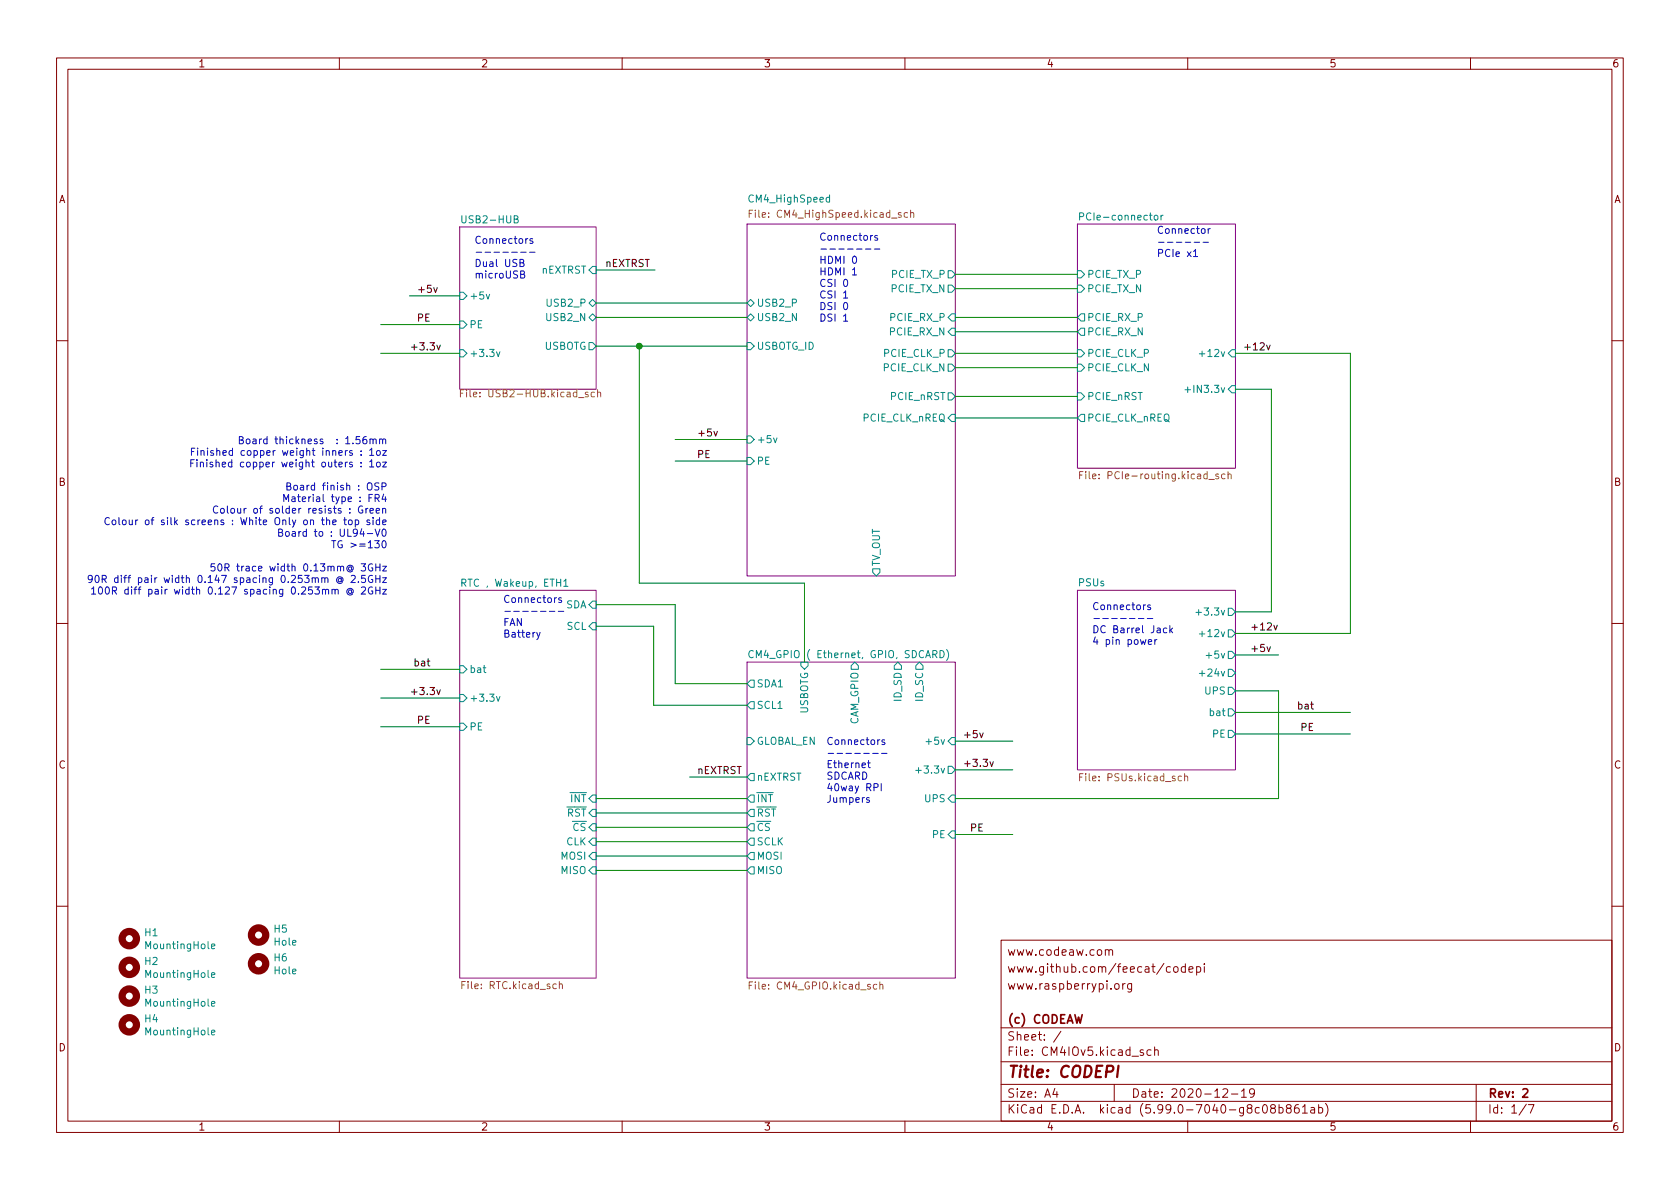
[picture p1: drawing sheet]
<svg xmlns="http://www.w3.org/2000/svg" width="297mm" height="210mm" viewBox="0 0 297 210" stroke-linecap="round" stroke-linejoin="round" font-family="sans-serif">
<g fill="none" stroke="#840000" stroke-width=".18">
<path d="M10 10.2h277v190.1h-277zM12 12.2h273v186.1h-273zM60 10.2v2M110 10.2v2M160 10.2v2M210 10.2v2M260 10.2v2M10 60.2h2M285 60.2h2M10 110.2h2M285 110.2h2M10 160.2h2"/>
<path d="M177 166.3h108v32h-108zM195.4 168.1l.2-.2 .4 .1 .1 .9M195.4 167.9v1M196.1 168.1l.2-.2 .3 .1 .1 .9M197.2 174l.4-.1 .3 .3v.4l-.3 .3h-.4l-.1-.3v-.4zM198.5 173.9v1M198.9 173.9l-.3 .1-.1 .2M200.1 173.9v1.2l-.3 .3h-.4M200.1 174l-.5-.1-.2 .3v.4l.1 .3h.6M206.9 171l-.4-.1-.3 .3v.4l.2 .3h.5M207.6 171l.4-.1 .3 .3v.4l-.3 .3h-.4l-.1-.3v-.4zM209.6 171l-.5-.1-.2 .3v.4l.1 .3h.6"/>
<path d="M209.6 170.4v1.5M210.2 171.4l.7-.1v-.3l-.5-.1-.2 .2 .1 .8h.6M211.6 171l.4-.1 .3 .3v.4l-.2 .3h-.5M211.6 170.9v1.5M212.9 170.4v.2M212.9 170.9v1M285 160.2h2M60 198.3v2M110 198.3v2M160 198.3v2M177 194.8h108M177 191.8h108"/>
<path d="M177 187.8h108M177 181.8h108M186.5 192.5l-.4 1h1M186.9 193v1M187.6 182.4l-1.3 1.9M197 191.8v3M202.1 185.7l-.3-.1-.2 .2v.3l.5 .1v.4h-.5M203.5 185.7l-.4-.1-.3 .3v.4l.1 .3h.6M204.1 185.8l.3-.2 .3 .1 .1 .9M204.1 185.1v1.5M210 198.3v2M216.2 192.7l.6-.2 .2 .2 .1 .3-1 1h1"/>
<path d="M217.7 193.5h1.2M219.5 193l.4-.5v1.5M219.5 194h.9M221.8 193.2l-.3 .3h-.3l-.3-.3 .2-.6 .4-.1 .2 .2a.99 .99 0 0 1-.3 1.3h-.3M223.4 195.5l.2-.2a.81 .81 0 0 1 .6 .7 .81 .81 0 0 1-.3 .8h-.2a.81 .81 0 0 1-.3-1.3zM224.9 196l-.3-.3 .1-.2 .2-.2 .5 .1 .1 .2-.1 .2-.6 .2-.2 .3 .1 .4 .2 .1h.3l.3-.3-.1-.4-.2-.1M226.1 195.9l.5-.1 .3 .3v.4l-.2 .3h-.6M226.1 195.3v1.5M227.7 196l-.3-.3 .1-.2 .2-.2 .4 .1 .2 .2-.1 .2-.6 .2-.2 .3 .1 .4 .2 .1h.4l.2-.3-.1-.4-.2-.1M229.6 195.3a.59 .59 0 0 0-.7 .7v.5l.1 .3h.4l.2-.1 .1-.5-.1-.2-.5-.1-.2 .3M230.3 195.8l.4-.5v1.5M230.3 196.8h.8"/>
<path d="M231.8 195.9h.6v.9M232.4 196.2l-.5 .1a.29 .29 0 0 0-.2 .2 .29 .29 0 0 0 .2 .3h.5M233.1 195.9l.5-.1 .3 .3v.4l-.2 .3h-.6M233.1 195.3v1.5M234.4 195.1a1.72 1.72 0 0 1 0 2.3M260 198.3v2M261 191.8v6.5M269.9 195.3l-1.3 1.9M270.2 195.3h1l-.6 1.5"/>
</g>
<path d="M269.3 192.7l.5-.2 .3 .2v.3l-.9 1h.9" fill="none" stroke="#840000" stroke-width=".3"/>
<path d="M197.8 188.5l-.3 2" fill="none" stroke="#840000" stroke-width=".4"/>
<g fill="#fff" stroke="#fff" stroke-width=".18">
<path d="M81.3 104.4h24.1v68.6h-24.1z"/>
<path d="M132.1 117.1h36.8v55.9h-36.8z"/>
<path d="M190.5 104.4h27.9v31.7h-27.9z"/>
<path d="M81.3 40.1h24.1v28.7h-24.1z"/>
<path d="M132.1 39.6h36.8v62.2h-36.8z"/>
<path d="M190.5 39.6h27.9v43.2h-27.9z"/>
</g>
<path d="M132.1 39.6h36.8v62.2h-36.8zM190.5 39.6h27.9v43.2h-27.9zM81.3 40.1h24.1v28.7h-24.1zM81.3 104.4h24.1v68.6h-24.1zM132.1 117.1h36.8v55.9h-36.8zM190.5 104.4h27.9v31.7h-27.9z" fill="none" stroke="#840084" stroke-width=".18"/>
<g fill="none" stroke="#008484" stroke-width=".18">
<path d="M90.9 38.8l.6-.1 .1-.2-.1-.2-.6-.2v1.3h.5l.2-.1v-.3l-.3-.2M146.7 35l-.4-.1-.2 .2 .1 .6h.5M146.7 34.5v1.2M190.9 38.3l.6-.1 .1-.1-.1-.3-.6-.2v1.3M204.2 38.1h.3l.2 .2v.4l-.2 .2h-.3l-.1-.2zM205.3 38.1v.8M205.6 38.1l-.3 .2M81.3 51.7h.6l.6 .6-.6 .7h-.6zM81.3 56.8h.6l.6 .6-.6 .6h-.6zM86 52l.3 .9 .3-.9M104.1 56.1l.7-.6 .6 .6-.6 .7zM104.1 53.6l.7-.6 .6 .6-.6 .6z"/>
<path d="M104.8 47.1h.6v1.3h-.6l-.7-.7zM132.1 56.1l.6-.6 .6 .6-.6 .7zM132.1 53.6l.6-.6 .6 .6-.6 .6zM167.6 47.9h.7l.6 .6-.6 .6h-.7zM167.6 50.4h.7l.6 .6-.6 .7h-.7zM168.3 55.5h.6v1.3h-.6l-.7-.7zM168.3 58h.6v1.3h-.6l-.7-.6zM190.5 47.9h.6l.7 .6-.7 .6h-.6zM190.5 50.4h.6l.7 .6-.7 .7h-.6zM191.1 55.5h.7v1.3h-.7l-.6-.7zM191.1 58h.7v1.3h-.7l-.6-.6zM81.3 61.8h.6l.6 .7-.6 .6h-.6z"/>
<path d="M87.8 62.2l.3 .9 .3-.9M104.1 60.6h.7l.6 .6-.6 .6h-.7zM132.1 77.1h.6l.6 .6-.6 .7h-.6zM132.1 60.6h.6l.6 .6-.6 .6h-.6zM136.8 77.4l.3 .9 .3-.9M167.6 61.8h.7l.6 .7-.6 .6h-.7zM167.6 64.4h.7l.6 .6-.6 .7h-.7zM167.6 69.5h.7l.6 .6-.6 .6h-.7zM168.3 73.3h.6v1.2h-.6l-.7-.6zM190.5 61.8h.6l.7 .7-.7 .6h-.6zM190.5 64.4h.6l.7 .6-.7 .7h-.6zM190.5 69.5h.6l.7 .6-.7 .6h-.6z"/>
<path d="M191.1 73.3h.7v1.2h-.7l-.6-.6zM209.5 68.9h1M212.1 62.6h.9M217.8 61.8h.6v1.3h-.6l-.6-.6zM217.8 68.2h.6v1.3h-.6l-.6-.7zM132.1 80.9h.6l.6 .6-.6 .7h-.6zM81.3 117.7h.6l.6 .7-.6 .6h-.6zM81.7 103.1l.6-.1 .1-.2-.1-.3-.6-.1v1.3M99.7 102.8l.3-.4v1.3M99.7 103.7h.7M104.8 110.1h.6v1.3h-.6l-.7-.7zM104.8 106.3h.6v1.3h-.6l-.7-.7z"/>
<path d="M133.2 115.2a.6 .6 0 0 0-.8 .4 .6 .6 0 0 0 .5 .7l.3-.1M141.6 117.1h1.3v.6l-.7 .7-.6-.7zM151.1 117.1l.7 .6v.7h-1.3v-.7zM154.3 100.6h1.3v.6l-.7 .6-.6-.6zM158.7 117.1l.7 .6v.7h-1.3v-.7zM162.6 117.1l.6 .6v.7h-1.3v-.7zM166.2 115a.64 .64 0 0 1 .7 .7 .64 .64 0 0 1-.7 .6zM167.4 114.9a1.46 1.46 0 0 1 0 1.9M211.5 108.3h.9M212.1 112.1h.9M212.1 119.1h.9M217.2 115.2h.6l.6 .6-.6 .7h-.6z"/>
<path d="M217.2 111.4h.6l.6 .6-.6 .6h-.6zM217.2 118.4h.6l.6 .6-.6 .6h-.6zM217.2 107.6h.6l.6 .6-.6 .6h-.6zM81.3 122.8h.6l.6 .6-.6 .7h-.6zM81.3 127.9h.6l.6 .6-.6 .7h-.6zM87.8 123.2l.3 .8 .3-.8M132.1 130.4h.6l.6 .7-.6 .6h-.6zM132.7 136.8h.6v1.2h-.6l-.6-.6zM132.7 120.3h.6v1.2h-.6l-.6-.6zM132.7 124.1h.6v1.2h-.6l-.6-.6zM161.9 136.2h1M167.6 135.5h.7l.6 .6-.6 .7h-.7z"/>
<path d="M168.3 130.4h.6v1.3h-.6l-.7-.6zM217.2 121.5h.6l.6 .7-.6 .6h-.6zM217.2 125.3h.6l.6 .7-.6 .6h-.6zM217.2 129.2h.6l.6 .6-.6 .6h-.6zM104.8 143.1h.6v1.3h-.6l-.7-.6zM104.8 145.7h.6v1.2h-.6l-.7-.6zM104.8 148.2h.6v1.3h-.6l-.7-.7zM104.8 150.7h.6v1.3h-.6l-.7-.6zM104.8 153.3h.6v1.3h-.6l-.7-.7zM104.8 140.6h.6v1.3h-.6l-.7-.7zM132.7 140.6h.6v1.3h-.6l-.6-.7zM132.7 143.1h.6v1.3h-.6l-.6-.6z"/>
<path d="M132.7 145.7h.6v1.2h-.6l-.6-.6zM132.7 153.3h.6v1.3h-.6l-.6-.7zM132.7 148.2h.6v1.3h-.6l-.6-.7zM132.7 150.7h.6v1.3h-.6l-.6-.6zM168.3 140.6h.6v1.3h-.6l-.7-.7zM168.3 146.9h.6v1.3h-.6l-.7-.6zM37.4 167.3l.6-.1-.1-.2-.3-.1-.2 .2 .1 .6h.4M37.4 172.4l.6-.1-.1-.2-.3-.1-.2 .2 .1 .6h.4M37.4 177.5l.6-.1-.1-.3h-.3l-.2 .2 .1 .6h.4M37.4 182.6l.6-.1-.1-.3h-.3l-.2 .1 .1 .6h.4"/>
</g>
<g fill="none" stroke="#848400" stroke-width=".18">
<path d="M132.5 37.8h.4M133.1 37.2h-.6v1.2M160.5 37.6h-.4l-.2 .2 .1 .6h.5M161 37.7l.2-.1h.3l.1 .8M161 37.2v1.2M81.4 69.5h.4M82 68.9h-.6v1.3M105.1 69.4l-.3-.1-.3 .3 .1 .5h.5M105.7 69.5l.1-.2 .3 .1 .1 .8M105.7 68.9v1.3M190.9 84h.4M191.5 83.4h-.6v1.3"/>
<path d="M192 83.4v.1M215.4 83.9l-.3-.1-.1 .2v.2l.4 .1v.3h-.4M216.6 83.9l-.4-.1-.2 .3 .1 .5h.5M217.1 83.9l.2-.1 .3 .1 .1 .8M217.1 83.4v1.3M190.9 137.4h.4M191.5 136.8h-.6v1.3M208.9 137.3l-.4-.1-.2 .3 .1 .5h.5M209.4 137.4l.2-.2 .3 .1 .1 .8M209.4 136.8v1.3M81.7 174.2h.4M82.3 173.6h-.6v1.2"/>
<path d="M98.9 174.1l.2-.1h.3v.8M98.9 173.6v1.2M132.5 174.2h.4M133.1 173.6h-.6v1.3M155 174.1h-.3l-.3 .2 .1 .5h.5M155.6 174.2l.1-.1h.3l.1 .8M155.6 173.6v1.3"/>
</g>
<g fill="none" stroke="#840000" stroke-width="1.3">
<circle cx="22.9" cy="166" r="1.27"/>
<circle cx="22.9" cy="171.1" r="1.27"/>
<circle cx="22.9" cy="176.1" r="1.27"/>
<circle cx="45.7" cy="170.4" r="1.27"/>
<circle cx="45.7" cy="165.3" r="1.27"/>
<circle cx="22.9" cy="181.2" r="1.27"/>
</g>
<path d="M76.7 50.9l.3 .8 .3-.8M77.2 61l.3 .9 .3-.9M126.2 76.3l.3 .8 .3-.8M224 61l.3 .9 .3-.9M224 114.4l.3 .8 .3-.8M225.2 110.6l.3 .8 .3-.8M77.2 122l.3 .8 .3-.8M173.2 129.6l.3 .9 .3-.9M175 134.7l.3 .8 .3-.8" fill="none" stroke="#000" stroke-width=".18"/>
<g fill="none" stroke="#0000c2" stroke-width=".18">
<path d="M84.2 44.6h1M85.8 44.6h.9M87.3 44.6h1M88.9 44.6h1M90.5 44.6h1M91.9 46.5l.6-.1 .1-.2-.1-.2-.6-.1v1.2h.5l.2-.1 .1-.3-.3-.2M92.1 48.5h.5l.1-.2v-.3l-.6-.1v1.3h.4l.2-.1 .1-.3-.3-.3M92.1 44.6h.9M93.6 44.6h1M94.2 42.3l-.3-.1-.2 .2 .1 .2 .4 .1v.3h-.5M145.2 44h.9M146.7 44h1"/>
<path d="M148.3 44h1M149.1 51.8l.4-.4v1.3M149.1 55.9l.4-.4v1.3M149.1 52.7h.8M149.1 56.8h.8M149.3 49.5l.2-.1a.68 .68 0 0 1 .4 .6 .68 .68 0 0 1-.4 .7l-.2-.2-.2-.3zM149.3 53.6l.2-.1a.68 .68 0 0 1 .4 .6 .68 .68 0 0 1-.4 .7l-.2-.2-.2-.3zM149.9 44h.9M150.7 47.7l.4-.4v1.3M150.7 48.6h.7M150.8 45.4l.2-.1a.68 .68 0 0 1 .5 .6 .68 .68 0 0 1-.5 .7l-.2-.1-.1-.4zM151.4 44h1"/>
<path d="M153 44h1M154.6 44h1M155.1 41.7l-.3-.1-.1 .2v.2l.4 .1v.3h-.4M204.8 42.8h1M206.4 42.8h1M208 42.8h1M209.6 42.8h.9M211 44.5l.4-.4v1.3M211 45.4h.7M211.1 42.8h1M212.7 42.8h1M213.6 40.4v.9"/>
<path d="M214 40.4l-.4 .3M33.9 79.9h.4M34.5 79.3h-.6v1.2M34.9 79.3v.1M34.9 79.7v.8M35.5 79.8l.2-.1h.3l.1 .8M35.5 79.7v.8M36.7 79.3v.1M36.7 79.7v.8M37.7 79.7h-.3l-.2 .2 .1 .1 .4 .2v.3h-.5M42.3 77.8h.6l.1-.2-.1-.3-.6-.1v1.3h.5l.2-.1v-.3l-.3-.3M43.6 77.7l.4-.1 .2 .3v.3l-.2 .3-.4-.1-.1-.2z"/>
<path d="M44.7 77.7h.5l.1 .8M45.3 77.9l-.4 .1-.2 .2 .2 .3 .4-.1M66.7 79.7h.3l.2 .2v.4l-.2 .2h-.3l-.1-.2zM67.1 77.8l.2-.2 .3 .1 .1 .8M67.7 77.8l.1-.2 .3 .1 .1 .8M67.7 79.7h.6l-.6 .8h.6M19.3 91.6a.6 .6 0 0 0-.8 .5 .6 .6 0 0 0 .6 .7l.2-.1M19.9 92l.3-.1 .3 .3v.3l-.3 .3-.3-.1-.1-.2zM21 91.5v1.1l.2 .2M21.8 92l.3-.1 .2 .3v.3l-.2 .3-.3-.1-.2-.2zM22.8 91.9l.1 .8 .3 .1 .2-.1M23.4 91.9v.9"/>
<path d="M24 91.9v.9M24.4 91.9l-.4 .3M33.7 81.9h.5M34.3 81.3h-.6v1.3M34.8 81.3v.1M34.8 81.7v.9M35.4 81.8l.2-.1 .3 .1 .1 .8M35.4 81.7v.9M36.6 81.3v.1M36.6 81.7v.9M37.6 81.8l-.3-.1-.2 .2 .1 .2 .4 .1v.3h-.5M38 99.7h-.6l-.1 .6 .2-.1h.4l.1 .2v.4l-.2 .2-.5-.2"/>
<path d="M38.5 89.6a.6 .6 0 0 0-.8 .4 .6 .6 0 0 0 .6 .7l.2-.1M38.6 99.8l.2-.1a.68 .68 0 0 1 .5 .6 .68 .68 0 0 1-.5 .7l-.2-.2-.1-.3zM39.1 90l.3-.1 .3 .2v.4l-.3 .2h-.3l-.1-.2zM40.2 89.5v1.1l.2 .1M40.9 90l.3-.1 .3 .2v.4l-.3 .2h-.3l-.1-.2zM49.3 94.2l.5-.1 .1-.2v-.2l-.6-.1v1.2h.5l.1-.1 .1-.3-.3-.2M50.2 88.7v-1.3l.4 .9 .4-.9v1.3M50.6 94h.3l.2 .2v.4l-.2 .2h-.3l-.1-.2zM50.7 86l.6-.1 .1-.2-.1-.2-.6-.1v1.3h.5l.2-.2v-.3l-.3-.2M51.6 87.9h.5l.1 .8M51.7 94h.5v.8M52.1 85.9l.3-.1 .2 .3v.3l-.2 .3-.3-.1-.2-.2z"/>
<path d="M52.2 88.2h-.4l-.2 .2 .2 .3 .4-.1M52.2 94.3l-.4 .1-.2 .1 .2 .3h.4M58.6 95.6h.8M59 95.6v1.3M60.5 95.7a.59 .59 0 0 0-.8 .5 .59 .59 0 0 0 .8 .6v-.5h-.2M66 91.5v.1M66 91.9v.9M66.5 90.3l.6-.1v-.2l-.4-.1-.2 .2 .1 .6h.5M66.7 81.8l.3-.1 .2 .3v.3l-.2 .3-.3-.1-.1-.2zM67.1 92l-.3-.1-.3 .3 .1 .5h.5M67.1 91.5v1.3M67.5 86.1l.6-.1 .2-.2-.1-.3-.7-.1v1.3"/>
<path d="M67.7 81.7h.6l-.6 .9h.6M67.7 90l.1-.1 .3 .1 .1 .7M67.7 92.4l.6-.2-.1-.2-.4-.1-.1 .2v.6h.5M67.7 89.9v.8M16.2 104.2l.4-.4v1.3M16.2 105.1h.7M16.3 102.3l-.2 .2h-.4l-.1-.2 .1-.5 .4-.1 .2 .2a.84 .84 0 0 1-.3 1.1h-.3M17 101.8l.1-.1a.68 .68 0 0 1 .4 .7 .68 .68 0 0 1-.4 .6 .84 .84 0 0 1-.1-1.2zM17.5 103.9l.2-.1a.68 .68 0 0 1 .4 .6 .68 .68 0 0 1-.4 .7l-.2-.2-.1-.3zM18.1 102.4l.6-.1 .1-.1-.1-.3-.6-.2v1.3M18.4 102.4l.4 .6M18.7 103.9l.2-.1a.68 .68 0 0 1 .5 .6 .68 .68 0 0 1-.5 .7l-.2-.2-.1-.3z"/>
<path d="M19.9 104.5l.6-.1 .1-.2-.1-.3-.6-.1v1.3M20.2 104.5l.4 .6M20.8 102.2h-.3l-.3 .2 .2 .6h.4M20.8 101.7v1.3M21.5 101.7v.2M21.5 102.2v.8M21.9 102.2h.5M22.4 101.7l-.3 .2v1.1M22.6 102.2h.5M22.7 104.3l-.4-.1-.2 .3 .1 .5h.5M22.7 103.8v1.3M23.1 101.7l-.3 .2v1.1"/>
<path d="M23.3 103.8v.1M23.3 104.2v.9M23.7 104.2h.5M24.2 103.8l-.3 .2v1.1M24.4 104.2h.5M39.8 100.4l.6-.1 .1-.2-.1-.3-.6-.1v1.3M40.1 100.4l.4 .6M67.7 100.1h.6l-.6 .9h.6M67.7 102.2h.6l-.6 .8h.6M67.7 104.2h.6l-.6 .9h.6M89.3 108.1h.9M90.9 108.1h.9"/>
<path d="M92.4 108.1h1M94 108.1h1M94.9 111.8l.3 .9M95.5 111.8l-.4 1.2-.2 .1M95.6 108.1h.9M97.1 108.1h1M98.7 108.1h1M99.3 105.8l-.3-.1-.2 .2v.2l.5 .1v.3h-.5M193.4 109.4h1M195 109.4h1M196.6 109.4h.9M198.1 109.4h1"/>
<path d="M199.7 109.4h1M201.3 109.4h.9M202.9 109.4h.9M203 113.5l.6-.1v-.2l-.4-.1-.2 .2 .1 .6h.5M203.4 107h-.3l-.2 .1 .1 .2 .4 .2v.3h-.5M204.2 113.1v.8M204.5 113.1l-.3 .2M206.3 111.1h-.4l-.2 .2 .1 .5h.5M206.8 110.6v1.3M207 111.4l.3 .5M207.3 111.1l-.5 .4M146.4 133.2h1"/>
<path d="M148 133.2h1M149.6 133.2h.9M151.1 133.2h1M152.7 133.2h1M153.4 134.9h.5M153.6 134.5v1.1l.3 .2M154.3 133.2h1M154.5 139.2h.6l.2-.2-.1-.3-.7-.1v1.2M155.8 138.6v1.2M155.9 133.2h.9M156.4 130.9l-.3-.1-.2 .2 .1 .2 .4 .1v.3h-.5M153.7 141.1l-.3-.1-.2 .2 .1 .2 .4 .1v.3h-.5"/>
</g>
<g fill="none" stroke="#008400" stroke-width=".18">
<path d="M67.3 57.4h14M72.4 52.3h8.9M105.4 56.1h26.7M105.4 47.7h10.4M105.4 53.6h26.7M168.9 56.1h21.6M168.9 48.5h21.6M168.9 51h21.6M168.9 58.7h21.6M67.3 62.5h14M105.4 61.2h26.7M113 61.2v41.9h29.2v14"/>
<path d="M119.4 77.7h12.7M168.9 62.5h21.6M168.9 65h21.6M168.9 70.1h21.6M168.9 73.9h21.6M218.4 68.8h6.4v39.4h-6.4M218.4 62.5h20.4v49.5h-20.4M119.4 81.5h12.7M67.3 118.4h14M105.4 110.7h10.2v14h16.5M105.4 106.9h14v14h12.7M218.4 115.8h7.7"/>
<path d="M67.3 123.4h14M67.3 128.5h14M121.9 137.4h10.2M168.9 136.1h10.2M168.9 131.1h10.2M218.4 122.2h7.7v19h-57.2M218.4 126h20.4M218.4 129.8h20.4M105.4 143.8h26.7M105.4 141.2h26.7M105.4 148.8h26.7M105.4 153.9h26.7"/>
<path d="M105.4 151.4h26.7M105.4 146.3h26.7M168.9 147.6h10.2"/>
</g>
<circle cx="113" cy="61.2" r=".51" fill="#008400" stroke="#008400" stroke-width=".18"/>
<text font-size="2.8" fill="#840000" x="178" y="190.6">Title: CODEPI</text>
<g font-size="2.1" fill="#840000">
<text x="178" y="172">www.github.com/feecat/codepi</text>
<text x="178" y="169">www.codeaw.com</text>
<text x="178" y="175">www.raspberrypi.org</text>
<text x="178" y="184">Sheet: /</text>
<text x="178" y="181">(c) CODEAW</text>
<text x="178" y="186.7">File: CM4IOv5.kicad_sch</text>
<text x="178" y="196.9">KiCad E.D.A. kicad (5.99.0-7040-g8c08b861ab)</text>
<text x="178" y="194.1">Size: A4</text>
<text x="200" y="194.1">Date: 2020-12-19</text>
<text x="263" y="194.1">Rev: 2</text>
<text x="263" y="196.9">Id: 1/7</text>
</g>
<g font-size="1.8" fill="#840000">
<text x="35" y="11.9">1</text>
<text x="85" y="11.9">2</text>
<text x="135" y="11.9">3</text>
<text x="185" y="11.9">4</text>
<text x="235" y="11.9">5</text>
<text x="285" y="11.9">6</text>
<text x="10.3" y="35.9">A</text>
<text x="285.3" y="35.9">A</text>
<text x="10.3" y="85.9">B</text>
<text x="285.3" y="85.9">B</text>
<text x="10.3" y="135.9">C</text>
<text x="285.3" y="135.9">C</text>
<text x="10.3" y="185.9">D</text>
<text x="285.3" y="185.9">D</text>
<text x="35" y="199.9">1</text>
<text x="85" y="199.9">2</text>
<text x="135" y="199.9">3</text>
<text x="185" y="199.9">4</text>
<text x="235" y="199.9">5</text>
<text x="285" y="199.9">6</text>
</g>
<g font-size="1.8" fill="#008484">
<text x="132.6" y="35.8">CM4_HighSpeed</text>
<text x="82.1" y="39.5">USB2-HUB</text>
<text x="191.6" y="39">PCIe-connector</text>
<text x="82.9" y="53">+5v</text>
<text x="95.7" y="48.4">nEXTRST</text>
<text x="157.6" y="51.7">PCIE_TX_N</text>
<text x="157.7" y="49.1">PCIE_TX_P</text>
<text x="192.2" y="49.1">PCIE_TX_P</text>
<text x="192.2" y="51.7">PCIE_TX_N</text>
<text x="82.9" y="58">PE</text>
<text x="96.8" y="56.8">USB2_N</text>
<text x="96.9" y="54.2">USB2_P</text>
<text x="133.7" y="56.8">USB2_N</text>
<text x="133.7" y="54.2">USB2_P</text>
<text x="157.4" y="59.3">PCIE_RX_N</text>
<text x="157.5" y="56.8">PCIE_RX_P</text>
<text x="192.2" y="56.8">PCIE_RX_P</text>
<text x="192.2" y="59.3">PCIE_RX_N</text>
<text x="82.9" y="63.1">+3.3v</text>
<text x="96.2" y="61.8">USBOTG</text>
<text x="133.7" y="61.8">USBOTG_ID</text>
<text x="156.3" y="65.7">PCIE_CLK_N</text>
<text x="156.3" y="63.1">PCIE_CLK_P</text>
<text x="192.2" y="63.1">PCIE_CLK_P</text>
<text x="192.2" y="65.7">PCIE_CLK_N</text>
<text x="212.8" y="63.1">+12v</text>
<text x="157.5" y="70.7">PCIE_nRST</text>
<text x="192.2" y="70.7">PCIE_nRST</text>
<text x="210.5" y="69.5">+IN3.3v</text>
<text x="152.6" y="74.5">PCIE_CLK_nREQ</text>
<text x="192.2" y="74.5">PCIE_CLK_nREQ</text>
<text x="133.7" y="78.4">+5v</text>
<text x="133.7" y="82.2">PE</text>
<text x="155.6" y="100.2" transform="rotate(-90 155.6 100.2)">TV_OUT</text>
<text x="82.3" y="103.7">RTC , Wakeup, ETH1</text>
<text x="100" y="107.6">SDA</text>
<text x="190.7" y="103.7">PSUs</text>
<text x="100.2" y="111.4">SCL</text>
<text x="212.3" y="108.8">+3.3v</text>
<text x="212.8" y="112.6">+12v</text>
<text x="82.9" y="119">bat</text>
<text x="133.9" y="116.4">CM4_GPIO ( Ethernet, GPIO, SDCARD)</text>
<text x="212.8" y="119.6">+24v</text>
<text x="213.8" y="116.5">+5v</text>
<text x="82.9" y="124.1">+3.3v</text>
<text x="133.7" y="121.5">SDA1</text>
<text x="133.7" y="125.3">SCL1</text>
<text x="159.4" y="123.9" transform="rotate(-90 159.4 123.9)">ID_SD</text>
<text x="163.2" y="123.9" transform="rotate(-90 163.2 123.9)">ID_SC</text>
<text x="213.2" y="122.8">UPS</text>
<text x="82.9" y="129.2">PE</text>
<text x="133.7" y="131.7">GLOBAL_EN</text>
<text x="142.9" y="126.3" transform="rotate(-90 142.9 126.3)">USBOTG</text>
<text x="151.8" y="128.2" transform="rotate(-90 151.8 128.2)">CAM_GPIO</text>
<text x="164.3" y="131.7">+5v</text>
<text x="214.1" y="126.6">bat</text>
<text x="214.4" y="130.4">PE</text>
<text x="162.8" y="136.8">+3.3v</text>
<text x="100.9" y="141.9">~INT</text>
<text x="133.7" y="138">nEXTRST</text>
<text x="133.7" y="141.9">~INT</text>
<text x="163.6" y="141.9">UPS</text>
<text x="100.1" y="149.5">CLK</text>
<text x="100.2" y="144.4">~RST</text>
<text x="101.3" y="146.9">~CS</text>
<text x="133.7" y="144.4">~RST</text>
<text x="133.7" y="146.9">~CS</text>
<text x="133.7" y="149.5">SCLK</text>
<text x="164.9" y="148.2">PE</text>
<text x="99.2" y="152">MOSI</text>
<text x="99.2" y="154.6">MISO</text>
<text x="133.7" y="154.6">MISO</text>
<text x="133.7" y="152">MOSI</text>
<text x="25.6" y="165.5">H1</text>
<text x="26" y="167.8">MountingHole</text>
<text x="48.5" y="164.9">H5</text>
<text x="48.5" y="167.2">Hole</text>
<text x="25.6" y="170.6">H2</text>
<text x="26" y="172.9">MountingHole</text>
<text x="48.5" y="170">H6</text>
<text x="48.5" y="172.3">Hole</text>
<text x="25.6" y="175.7">H3</text>
<text x="26" y="178">MountingHole</text>
<text x="25.6" y="180.8">H4</text>
<text x="26" y="183.1">MountingHole</text>
</g>
<g font-size="1.8" fill="#848400">
<text x="133.4" y="38.5">File: CM4_HighSpeed.kicad_sch</text>
<text x="82.6" y="70.2">File: USB2-HUB.kicad_sch</text>
<text x="192.4" y="84.7">File: PCIe-routing.kicad_sch</text>
<text x="191.5" y="138.1">File: PSUs.kicad_sch</text>
<text x="82.1" y="174.9">File: RTC.kicad_sch</text>
<text x="133.1" y="175">File: CM4_GPIO.kicad_sch</text>
</g>
<g font-size="1.8" fill="#0000c2">
<text x="204.5" y="41.3">Connector</text>
<text x="83.8" y="43.1">Connectors</text>
<text x="83.8" y="47.2">Dual USB</text>
<text x="144.8" y="42.5">Connectors</text>
<text x="144.8" y="46.6">HDMI 0</text>
<text x="204.5" y="45.4">PCIe x1</text>
<text x="83.8" y="49.2">microUSB</text>
<text x="144.8" y="48.7">HDMI 1</text>
<text x="144.8" y="50.7">CSI 0</text>
<text x="144.8" y="52.8">CSI 1</text>
<text x="144.8" y="54.8">DSI 0</text>
<text x="144.8" y="56.9">DSI 1</text>
<text x="38.4" y="82.6">Finished copper weight outers : 1oz</text>
<text x="38.5" y="80.6">Finished copper weight inners : 1oz</text>
<text x="46.2" y="78.5">Board thickness : 1.56mm</text>
<text x="52.9" y="88.8">Material type : FR4</text>
<text x="53" y="86.7">Board finish : OSP</text>
<text x="26.2" y="92.9">Colour of silk screens : White Only on the top side</text>
<text x="42" y="90.8">Colour of solder resists : Green</text>
<text x="52.7" y="94.9">Board to : UL94-V0</text>
<text x="41.7" y="101">50R trace width 0.13mm@ 3GHz</text>
<text x="60.6" y="96.9">TG &gt;=130</text>
<text x="24.4" y="103.1">90R diff pair width 0.147 spacing 0.253mm @ 2.5GHz</text>
<text x="24.9" y="105.1">100R diff pair width 0.127 spacing 0.253mm @ 2GHz</text>
<text x="88.9" y="106.6">Connectors</text>
<text x="193" y="107.9">Connectors</text>
<text x="88.9" y="110.7">FAN</text>
<text x="88.9" y="112.7">Battery</text>
<text x="193" y="112">DC Barrel Jack</text>
<text x="193" y="114">4 pin power</text>
<text x="146" y="131.7">Connectors</text>
<text x="146" y="135.8">Ethernet</text>
<text x="146" y="137.9">SDCARD</text>
<text x="146" y="139.9">40way RPI</text>
<text x="146" y="141.9">Jumpers</text>
</g>
<g font-size="1.8">
<text x="106.9" y="47.2">nEXTRST</text>
<text x="73.7" y="51.8">+5v</text>
<text x="73.8" y="56.9">PE</text>
<text x="72.4" y="61.9">+3.3v</text>
<text x="219.7" y="61.9">+12v</text>
<text x="123.2" y="77.2">+5v</text>
<text x="123.4" y="81">PE</text>
<text x="221" y="111.5">+12v</text>
<text x="73.5" y="117.8">bat</text>
<text x="221" y="115.3">+5v</text>
<text x="72.4" y="122.9">+3.3v</text>
<text x="229.8" y="125.4">bat</text>
<text x="73.8" y="128">PE</text>
<text x="170.2" y="130.5">+5v</text>
<text x="230.1" y="129.2">PE</text>
<text x="123.2" y="136.9">nEXTRST</text>
<text x="170.2" y="135.6">+3.3v</text>
<text x="171.6" y="147">PE</text>
</g>
</svg>
